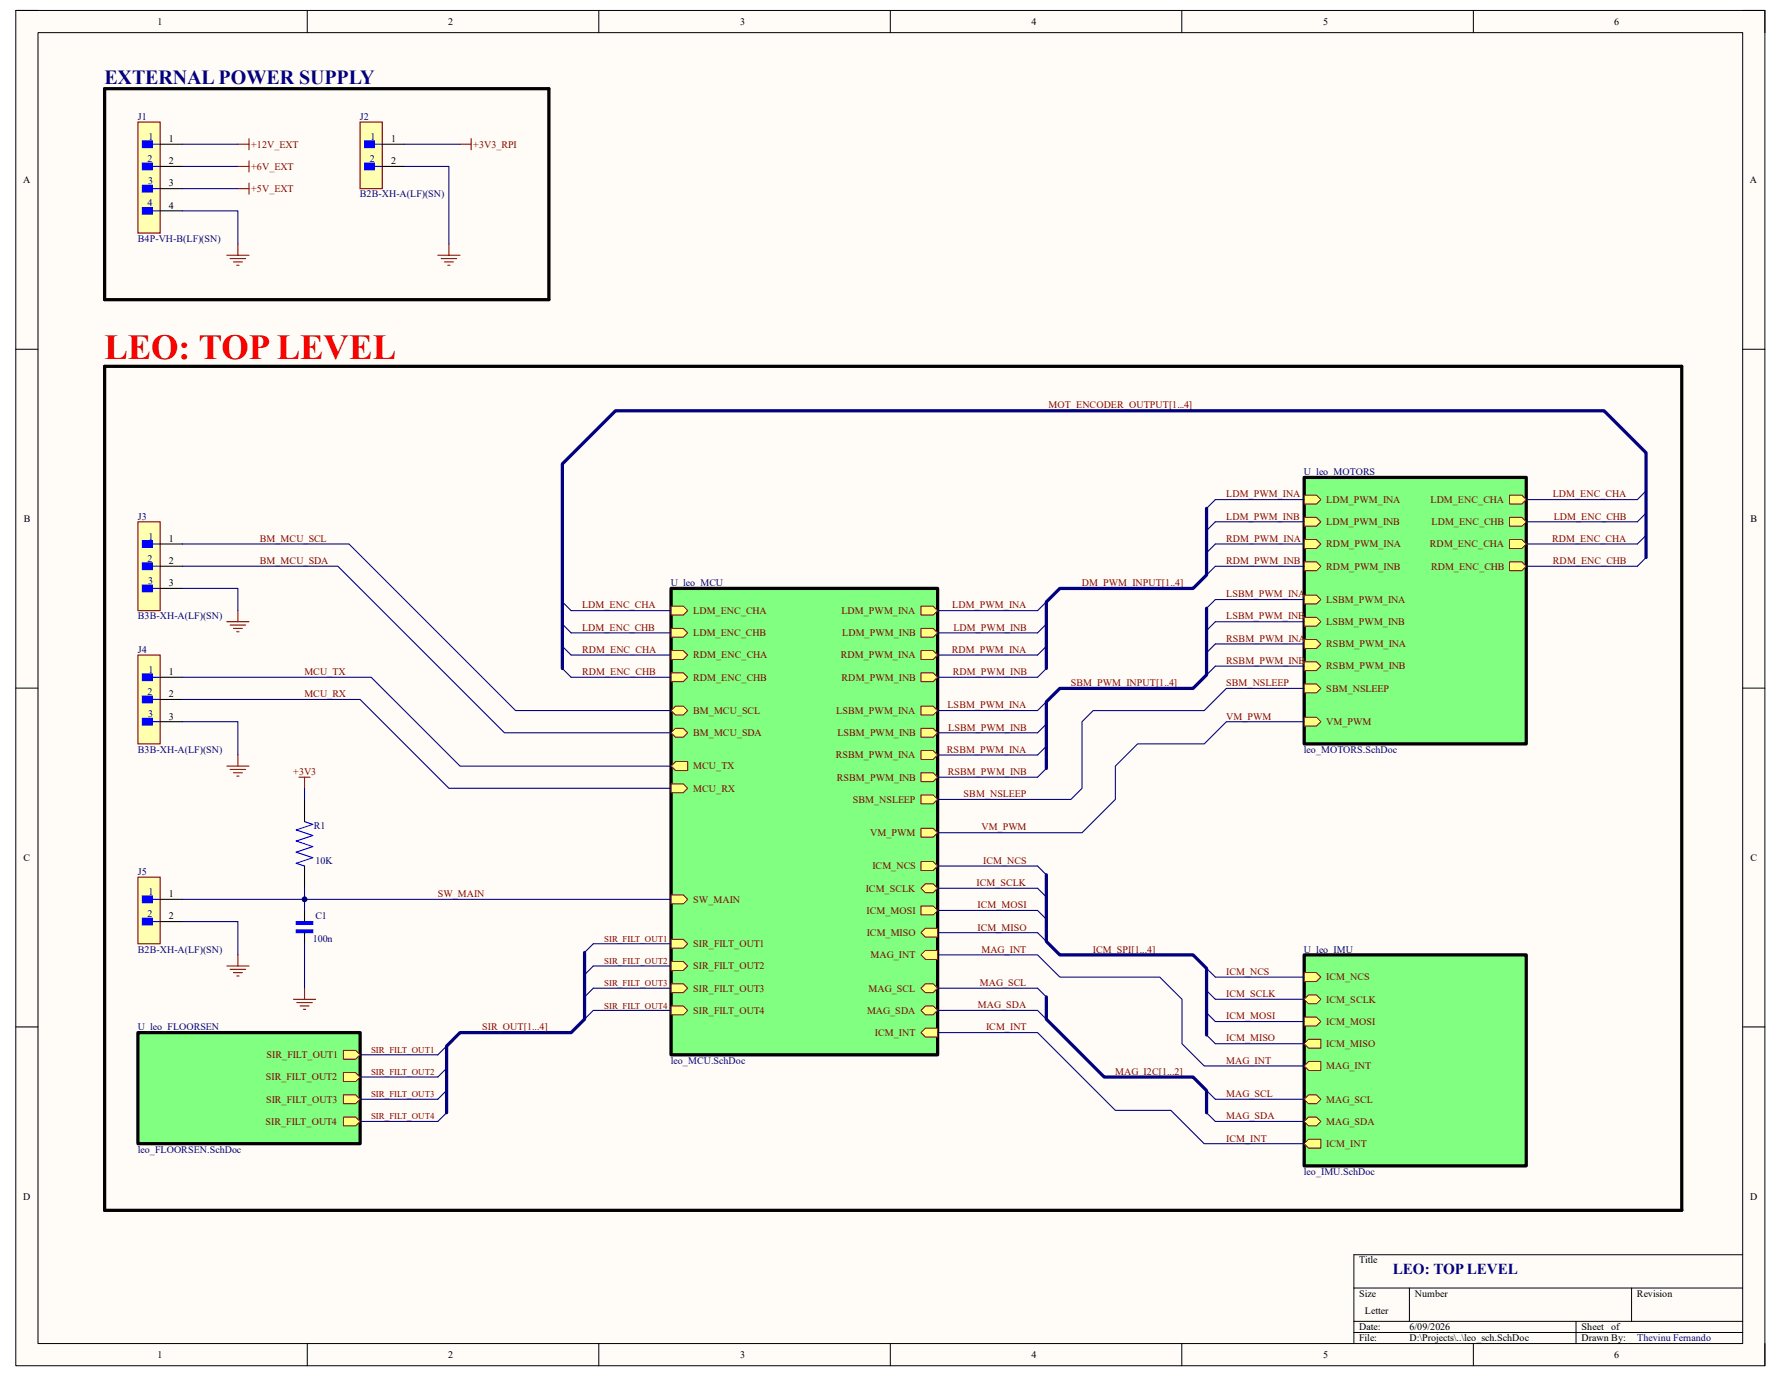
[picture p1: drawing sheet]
<svg xmlns="http://www.w3.org/2000/svg" width="279mm" height="216mm" viewBox="0 0 279 216" stroke-linecap="round" stroke-linejoin="round" font-family="sans-serif">
<path d="M2.5 1.6h274.4v212.7h-274.4z" fill-rule="evenodd" fill="#fffcf8"/>
<path d="M2.5 1.6h274.4v212.7h-274.4z" fill="none" stroke="#000" stroke-width=".16"/>
<path d="M6 5.1h267.4v205.7h-267.4z" fill-rule="evenodd" fill="#fffcf8"/>
<g fill="none" stroke="#000" stroke-width=".16">
<path d="M2.5 1.6h3.5M6 5.1h267.4v205.7h-267.4zM48.2 1.6v3.5M93.9 1.6v3.5M139.7 1.6v3.5M185.4 1.6v3.5M231.1 1.6v3.5M273.4 1.6h3.5v3.5M2.5 54.8h3.5M273.4 54.8h3.5M2.5 108h3.5M273.4 108h3.5"/>
<path d="M2.5 161.1h3.5M273.4 161.1h3.5M273.4 196.9h-61v13.9M48.2 210.8v3.5M93.9 210.8v3.5M139.7 210.8v3.5M185.4 210.8v3.5M212.4 202.1h61M212.4 207.3h61M212.4 209.1h61M221.1 202.1v5.2M231.1 210.8v3.5"/>
<path d="M247.2 207.3v3.5M256 202.1v5.2M276.9 210.8v3.5"/>
</g>
<path d="M105.3 92.3h41.8v73.2h-41.8z" fill-rule="evenodd" fill="#80ff80"/>
<path d="M105.3 92.3h41.8v73.2h-41.8z" fill="none" stroke="#000" stroke-width=".51"/>
<path d="M144.5 135.2h1.9l.7 .7-.7 .7h-1.9z" fill-rule="evenodd" fill="#ffff80"/>
<path d="M144.5 135.2h1.9l.7 .7-.7 .7h-1.9z" fill="none" stroke="#800000" stroke-width=".16"/>
<path d="M144.5 139.4l.7-.7h1.2l.7 .7-.7 .7h-1.2z" fill-rule="evenodd" fill="#ffff80"/>
<path d="M144.5 139.4l.7-.7h1.2l.7 .7-.7 .7h-1.2z" fill="none" stroke="#800000" stroke-width=".16"/>
<path d="M144.5 146.3l.7-.7h1.9v1.4h-1.9z" fill-rule="evenodd" fill="#ffff80"/>
<path d="M144.5 146.3l.7-.7h1.9v1.4h-1.9z" fill="none" stroke="#800000" stroke-width=".16"/>
<path d="M144.5 142.2h1.9l.7 .7-.7 .7h-1.9z" fill-rule="evenodd" fill="#ffff80"/>
<path d="M144.5 142.2h1.9l.7 .7-.7 .7h-1.9z" fill="none" stroke="#800000" stroke-width=".16"/>
<path d="M144.5 155.1l.7-.7h1.2l.7 .7-.7 .6h-1.2z" fill-rule="evenodd" fill="#ffff80"/>
<path d="M144.5 155.1l.7-.7h1.2l.7 .7-.7 .6h-1.2z" fill="none" stroke="#800000" stroke-width=".16"/>
<path d="M144.5 158.5l.7-.7h1.2l.7 .7-.7 .7h-1.2z" fill-rule="evenodd" fill="#ffff80"/>
<path d="M144.5 158.5l.7-.7h1.2l.7 .7-.7 .7h-1.2z" fill="none" stroke="#800000" stroke-width=".16"/>
<path d="M144.5 102.1h1.9l.7 .7-.7 .7h-1.9z" fill-rule="evenodd" fill="#ffff80"/>
<path d="M144.5 102.1h1.9l.7 .7-.7 .7h-1.9z" fill="none" stroke="#800000" stroke-width=".16"/>
<path d="M144.5 105.6h1.9l.7 .7-.7 .7h-1.9z" fill-rule="evenodd" fill="#ffff80"/>
<path d="M144.5 105.6h1.9l.7 .7-.7 .7h-1.9z" fill="none" stroke="#800000" stroke-width=".16"/>
<path d="M144.5 95.1h1.9l.7 .7-.7 .7h-1.9z" fill-rule="evenodd" fill="#ffff80"/>
<path d="M144.5 95.1h1.9l.7 .7-.7 .7h-1.9z" fill="none" stroke="#800000" stroke-width=".16"/>
<path d="M144.5 98.6h1.9l.7 .7-.7 .7h-1.9z" fill-rule="evenodd" fill="#ffff80"/>
<path d="M144.5 98.6h1.9l.7 .7-.7 .7h-1.9z" fill="none" stroke="#800000" stroke-width=".16"/>
<path d="M105.3 102.1h1.9l.7 .7-.7 .7h-1.9z" fill-rule="evenodd" fill="#ffff80"/>
<path d="M105.3 102.1h1.9l.7 .7-.7 .7h-1.9z" fill="none" stroke="#800000" stroke-width=".16"/>
<path d="M105.3 105.6h1.9l.7 .7-.7 .7h-1.9z" fill-rule="evenodd" fill="#ffff80"/>
<path d="M105.3 105.6h1.9l.7 .7-.7 .7h-1.9z" fill="none" stroke="#800000" stroke-width=".16"/>
<path d="M105.3 95.1h1.9l.7 .7-.7 .7h-1.9z" fill-rule="evenodd" fill="#ffff80"/>
<path d="M105.3 95.1h1.9l.7 .7-.7 .7h-1.9z" fill="none" stroke="#800000" stroke-width=".16"/>
<path d="M105.3 98.6h1.9l.7 .7-.7 .7h-1.9z" fill-rule="evenodd" fill="#ffff80"/>
<path d="M105.3 98.6h1.9l.7 .7-.7 .7h-1.9z" fill="none" stroke="#800000" stroke-width=".16"/>
<path d="M144.5 117.8h1.9l.7 .7-.7 .7h-1.9z" fill-rule="evenodd" fill="#ffff80"/>
<path d="M144.5 117.8h1.9l.7 .7-.7 .7h-1.9z" fill="none" stroke="#800000" stroke-width=".16"/>
<path d="M144.5 121.2h1.9l.7 .7-.7 .7h-1.9z" fill-rule="evenodd" fill="#ffff80"/>
<path d="M144.5 121.2h1.9l.7 .7-.7 .7h-1.9z" fill="none" stroke="#800000" stroke-width=".16"/>
<path d="M144.5 110.8h1.9l.7 .7-.7 .7h-1.9z" fill-rule="evenodd" fill="#ffff80"/>
<path d="M144.5 110.8h1.9l.7 .7-.7 .7h-1.9z" fill="none" stroke="#800000" stroke-width=".16"/>
<path d="M144.5 114.3h1.9l.7 .7-.7 .7h-1.9z" fill-rule="evenodd" fill="#ffff80"/>
<path d="M144.5 114.3h1.9l.7 .7-.7 .7h-1.9z" fill="none" stroke="#800000" stroke-width=".16"/>
<path d="M144.5 130h1.9l.7 .7-.7 .7h-1.9z" fill-rule="evenodd" fill="#ffff80"/>
<path d="M144.5 130h1.9l.7 .7-.7 .7h-1.9z" fill="none" stroke="#800000" stroke-width=".16"/>
<path d="M105.3 147.4h1.9l.7 .7-.7 .7h-1.9z" fill-rule="evenodd" fill="#ffff80"/>
<path d="M105.3 147.4h1.9l.7 .7-.7 .7h-1.9z" fill="none" stroke="#800000" stroke-width=".16"/>
<path d="M105.3 150.9h1.9l.7 .7-.7 .7h-1.9z" fill-rule="evenodd" fill="#ffff80"/>
<path d="M105.3 150.9h1.9l.7 .7-.7 .7h-1.9z" fill="none" stroke="#800000" stroke-width=".16"/>
<path d="M105.3 154.4h1.9l.7 .7-.7 .6h-1.9z" fill-rule="evenodd" fill="#ffff80"/>
<path d="M105.3 154.4h1.9l.7 .7-.7 .6h-1.9z" fill="none" stroke="#800000" stroke-width=".16"/>
<path d="M105.3 157.8h1.9l.7 .7-.7 .7h-1.9z" fill-rule="evenodd" fill="#ffff80"/>
<path d="M105.3 157.8h1.9l.7 .7-.7 .7h-1.9z" fill="none" stroke="#800000" stroke-width=".16"/>
<path d="M105.3 111.5l.7-.7h1.2l.7 .7-.7 .7h-1.2z" fill-rule="evenodd" fill="#ffff80"/>
<path d="M105.3 111.5l.7-.7h1.2l.7 .7-.7 .7h-1.2z" fill="none" stroke="#800000" stroke-width=".16"/>
<path d="M105.3 115l.7-.7h1.2l.7 .7-.7 .7h-1.2z" fill-rule="evenodd" fill="#ffff80"/>
<path d="M105.3 115l.7-.7h1.2l.7 .7-.7 .7h-1.2z" fill="none" stroke="#800000" stroke-width=".16"/>
<path d="M106 119.5h1.9v1.4h-1.9l-.7-.7z" fill-rule="evenodd" fill="#ffff80"/>
<path d="M106 119.5h1.9v1.4h-1.9l-.7-.7z" fill="none" stroke="#800000" stroke-width=".16"/>
<path d="M105.3 123h1.9l.7 .7-.7 .7h-1.9z" fill-rule="evenodd" fill="#ffff80"/>
<path d="M105.3 123h1.9l.7 .7-.7 .7h-1.9z" fill="none" stroke="#800000" stroke-width=".16"/>
<path d="M105.3 140.4h1.9l.7 .7-.7 .7h-1.9z" fill-rule="evenodd" fill="#ffff80"/>
<path d="M105.3 140.4h1.9l.7 .7-.7 .7h-1.9z" fill="none" stroke="#800000" stroke-width=".16"/>
<path d="M144.5 124.7h1.9l.7 .7-.7 .7h-1.9z" fill-rule="evenodd" fill="#ffff80"/>
<path d="M144.5 124.7h1.9l.7 .7-.7 .7h-1.9z" fill="none" stroke="#800000" stroke-width=".16"/>
<path d="M144.5 162l.7-.7h1.9v1.4h-1.9z" fill-rule="evenodd" fill="#ffff80"/>
<path d="M144.5 162l.7-.7h1.9v1.4h-1.9z" fill="none" stroke="#800000" stroke-width=".16"/>
<path d="M144.5 149.8l.7-.7h1.9v1.4h-1.9z" fill-rule="evenodd" fill="#ffff80"/>
<path d="M144.5 149.8l.7-.7h1.9v1.4h-1.9z" fill="none" stroke="#800000" stroke-width=".16"/>
<path d="M21.6 19.1h3.5v17.5h-3.5z" fill-rule="evenodd" fill="#ffffb0"/>
<path d="M21.6 19.1h3.5v17.5h-3.5z" fill="none" stroke="#800000" stroke-width=".17"/>
<path d="M22.3 22.1h1.6v1.1h-1.6z" fill-rule="evenodd" fill="#00f"/>
<path d="M22.3 22.1h1.6v1.1h-1.6zM23.9 22.6h1.2" fill="none" stroke="#00f" stroke-width=".17"/>
<path d="M22.3 25.6h1.6v1h-1.6z" fill-rule="evenodd" fill="#00f"/>
<path d="M22.3 25.6h1.6v1h-1.6zM23.9 26.1h1.2" fill="none" stroke="#00f" stroke-width=".17"/>
<path d="M22.3 29.1h1.6v1h-1.6z" fill-rule="evenodd" fill="#00f"/>
<path d="M22.3 29.1h1.6v1h-1.6zM23.9 29.6h1.2" fill="none" stroke="#00f" stroke-width=".17"/>
<path d="M22.3 32.6h1.6v1h-1.6z" fill-rule="evenodd" fill="#00f"/>
<path d="M22.3 32.6h1.6v1h-1.6zM23.9 33.1h1.2" fill="none" stroke="#00f" stroke-width=".17"/>
<path d="M25.1 22.6h3.5M25.1 26.1h3.5M25.1 29.6h3.5M25.1 33.1h3.5" fill="none" stroke="#000" stroke-width=".17"/>
<path d="M37.3 38.3v1.8M37.3 22.6h1.8M37.3 26.1h1.8M37.3 29.6h1.8M39.1 21.8v1.7M39.1 25.2v1.8M39.1 28.7v1.8M35.6 40.1h3.5M36.1 40.6h2.4M36.6 41.1h1.4M37.1 41.6h.4" fill="none" stroke="#800000" stroke-width=".17"/>
<path d="M21.6 81.9h3.5v13.9h-3.5z" fill-rule="evenodd" fill="#ffffb0"/>
<path d="M21.6 81.9h3.5v13.9h-3.5z" fill="none" stroke="#800000" stroke-width=".17"/>
<path d="M22.3 84.8h1.6v1.1h-1.6z" fill-rule="evenodd" fill="#00f"/>
<path d="M22.3 84.8h1.6v1.1h-1.6zM23.9 85.4h1.2" fill="none" stroke="#00f" stroke-width=".17"/>
<path d="M22.3 88.3h1.6v1.1h-1.6z" fill-rule="evenodd" fill="#00f"/>
<path d="M22.3 88.3h1.6v1.1h-1.6zM23.9 88.8h1.2" fill="none" stroke="#00f" stroke-width=".17"/>
<path d="M22.3 91.8h1.6v1h-1.6z" fill-rule="evenodd" fill="#00f"/>
<path d="M22.3 91.8h1.6v1h-1.6zM23.9 92.3h1.2" fill="none" stroke="#00f" stroke-width=".17"/>
<path d="M25.1 85.4h3.5M25.1 88.8h3.5M25.1 92.3h3.5" fill="none" stroke="#000" stroke-width=".17"/>
<path d="M21.6 102.8h3.5v13.9h-3.5z" fill-rule="evenodd" fill="#ffffb0"/>
<path d="M21.6 102.8h3.5v13.9h-3.5z" fill="none" stroke="#800000" stroke-width=".17"/>
<path d="M22.3 105.7h1.6v1.1h-1.6z" fill-rule="evenodd" fill="#00f"/>
<path d="M22.3 105.7h1.6v1.1h-1.6zM23.9 106.3h1.2" fill="none" stroke="#00f" stroke-width=".17"/>
<path d="M22.3 109.2h1.6v1.1h-1.6z" fill-rule="evenodd" fill="#00f"/>
<path d="M22.3 109.2h1.6v1.1h-1.6zM23.9 109.7h1.2" fill="none" stroke="#00f" stroke-width=".17"/>
<path d="M22.3 112.7h1.6v1.1h-1.6z" fill-rule="evenodd" fill="#00f"/>
<path d="M22.3 112.7h1.6v1.1h-1.6zM23.9 113.2h1.2" fill="none" stroke="#00f" stroke-width=".17"/>
<path d="M25.1 106.3h3.5M25.1 109.7h3.5M25.1 113.2h3.5" fill="none" stroke="#000" stroke-width=".17"/>
<path d="M35.6 97.6h3.5M36.1 98.1h2.4M36.6 98.6h1.4M37.1 99.1h.4M37.3 95.8v1.8M37.3 118.5v1.7M35.6 120.2h3.5M36.1 120.7h2.4M36.6 121.2h1.4M37.1 121.8h.4" fill="none" stroke="#800000" stroke-width=".17"/>
<path d="M56.5 19.1h3.5v10.5h-3.5z" fill-rule="evenodd" fill="#ffffb0"/>
<path d="M56.5 19.1h3.5v10.5h-3.5z" fill="none" stroke="#800000" stroke-width=".17"/>
<path d="M57.2 22.1h1.6v1.1h-1.6z" fill-rule="evenodd" fill="#00f"/>
<path d="M57.2 22.1h1.6v1.1h-1.6zM58.8 22.6h1.2" fill="none" stroke="#00f" stroke-width=".17"/>
<path d="M57.2 25.6h1.6v1h-1.6z" fill-rule="evenodd" fill="#00f"/>
<path d="M57.2 25.6h1.6v1h-1.6zM58.8 26.1h1.2" fill="none" stroke="#00f" stroke-width=".17"/>
<path d="M60 22.6h3.5M60 26.1h3.5" fill="none" stroke="#000" stroke-width=".17"/>
<path d="M70.4 38.3v1.8M72.2 22.6h1.7M73.9 21.8v1.7M68.7 40.1h3.5M69.2 40.6h2.4M69.7 41.1h1.4M70.3 41.6h.3" fill="none" stroke="#800000" stroke-width=".17"/>
<path d="M204.6 74.9h34.8v41.8h-34.8z" fill-rule="evenodd" fill="#80ff80"/>
<path d="M204.6 74.9h34.8v41.8h-34.8z" fill="none" stroke="#000" stroke-width=".51"/>
<path d="M236.8 81.2h1.9l.7 .7-.7 .7h-1.9z" fill-rule="evenodd" fill="#ffff80"/>
<path d="M236.8 81.2h1.9l.7 .7-.7 .7h-1.9z" fill="none" stroke="#800000" stroke-width=".16"/>
<path d="M236.8 77.7h1.9l.7 .7-.7 .7h-1.9z" fill-rule="evenodd" fill="#ffff80"/>
<path d="M236.8 77.7h1.9l.7 .7-.7 .7h-1.9z" fill="none" stroke="#800000" stroke-width=".16"/>
<path d="M236.8 88.1h1.9l.7 .7-.7 .7h-1.9z" fill-rule="evenodd" fill="#ffff80"/>
<path d="M236.8 88.1h1.9l.7 .7-.7 .7h-1.9z" fill="none" stroke="#800000" stroke-width=".16"/>
<path d="M236.8 84.7h1.9l.7 .7-.7 .7h-1.9z" fill-rule="evenodd" fill="#ffff80"/>
<path d="M236.8 84.7h1.9l.7 .7-.7 .7h-1.9z" fill="none" stroke="#800000" stroke-width=".16"/>
<path d="M204.6 93.4h1.9l.7 .7-.7 .7h-1.9z" fill-rule="evenodd" fill="#ffff80"/>
<path d="M204.6 93.4h1.9l.7 .7-.7 .7h-1.9z" fill="none" stroke="#800000" stroke-width=".16"/>
<path d="M204.6 96.9h1.9l.7 .7-.7 .7h-1.9z" fill-rule="evenodd" fill="#ffff80"/>
<path d="M204.6 96.9h1.9l.7 .7-.7 .7h-1.9z" fill="none" stroke="#800000" stroke-width=".16"/>
<path d="M204.6 100.3h1.9l.7 .7-.7 .7h-1.9z" fill-rule="evenodd" fill="#ffff80"/>
<path d="M204.6 100.3h1.9l.7 .7-.7 .7h-1.9z" fill="none" stroke="#800000" stroke-width=".16"/>
<path d="M204.6 103.8h1.9l.7 .7-.7 .7h-1.9z" fill-rule="evenodd" fill="#ffff80"/>
<path d="M204.6 103.8h1.9l.7 .7-.7 .7h-1.9z" fill="none" stroke="#800000" stroke-width=".16"/>
<path d="M204.6 107.3h1.9l.7 .7-.7 .7h-1.9z" fill-rule="evenodd" fill="#ffff80"/>
<path d="M204.6 107.3h1.9l.7 .7-.7 .7h-1.9z" fill="none" stroke="#800000" stroke-width=".16"/>
<path d="M204.6 112.5h1.9l.7 .7-.7 .7h-1.9z" fill-rule="evenodd" fill="#ffff80"/>
<path d="M204.6 112.5h1.9l.7 .7-.7 .7h-1.9z" fill="none" stroke="#800000" stroke-width=".16"/>
<path d="M204.6 77.7h1.9l.7 .7-.7 .7h-1.9z" fill-rule="evenodd" fill="#ffff80"/>
<path d="M204.6 77.7h1.9l.7 .7-.7 .7h-1.9z" fill="none" stroke="#800000" stroke-width=".16"/>
<path d="M204.6 81.2h1.9l.7 .7-.7 .7h-1.9z" fill-rule="evenodd" fill="#ffff80"/>
<path d="M204.6 81.2h1.9l.7 .7-.7 .7h-1.9z" fill="none" stroke="#800000" stroke-width=".16"/>
<path d="M204.6 84.7h1.9l.7 .7-.7 .7h-1.9z" fill-rule="evenodd" fill="#ffff80"/>
<path d="M204.6 84.7h1.9l.7 .7-.7 .7h-1.9z" fill="none" stroke="#800000" stroke-width=".16"/>
<path d="M204.6 88.1h1.9l.7 .7-.7 .7h-1.9z" fill-rule="evenodd" fill="#ffff80"/>
<path d="M204.6 88.1h1.9l.7 .7-.7 .7h-1.9z" fill="none" stroke="#800000" stroke-width=".16"/>
<path d="M204.6 149.8h34.8v33.1h-34.8z" fill-rule="evenodd" fill="#80ff80"/>
<path d="M204.6 149.8h34.8v33.1h-34.8z" fill="none" stroke="#000" stroke-width=".51"/>
<path d="M205.3 178.8h1.9v1.3h-1.9l-.7-.6z" fill-rule="evenodd" fill="#ffff80"/>
<path d="M205.3 178.8h1.9v1.3h-1.9l-.7-.6z" fill="none" stroke="#800000" stroke-width=".16"/>
<path d="M204.6 156.8l.7-.7h1.2l.7 .7-.7 .7h-1.2z" fill-rule="evenodd" fill="#ffff80"/>
<path d="M204.6 156.8l.7-.7h1.2l.7 .7-.7 .7h-1.2z" fill="none" stroke="#800000" stroke-width=".16"/>
<path d="M204.6 159.6h1.9l.7 .7-.7 .7h-1.9z" fill-rule="evenodd" fill="#ffff80"/>
<path d="M204.6 159.6h1.9l.7 .7-.7 .7h-1.9z" fill="none" stroke="#800000" stroke-width=".16"/>
<path d="M205.3 163.1h1.9v1.4h-1.9l-.7-.7z" fill-rule="evenodd" fill="#ffff80"/>
<path d="M205.3 163.1h1.9v1.4h-1.9l-.7-.7z" fill="none" stroke="#800000" stroke-width=".16"/>
<path d="M204.6 152.6h1.9l.7 .7-.7 .7h-1.9z" fill-rule="evenodd" fill="#ffff80"/>
<path d="M204.6 152.6h1.9l.7 .7-.7 .7h-1.9z" fill="none" stroke="#800000" stroke-width=".16"/>
<path d="M205.3 171.8h1.2l.7 .7-.7 .7h-1.2l-.7-.7z" fill-rule="evenodd" fill="#ffff80"/>
<path d="M205.3 171.8h1.2l.7 .7-.7 .7h-1.2l-.7-.7z" fill="none" stroke="#800000" stroke-width=".16"/>
<path d="M204.6 176l.7-.7h1.2l.7 .7-.7 .7h-1.2z" fill-rule="evenodd" fill="#ffff80"/>
<path d="M204.6 176l.7-.7h1.2l.7 .7-.7 .7h-1.2z" fill="none" stroke="#800000" stroke-width=".16"/>
<path d="M205.3 166.5h1.9v1.4h-1.9l-.7-.7z" fill-rule="evenodd" fill="#ffff80"/>
<path d="M205.3 166.5h1.9v1.4h-1.9l-.7-.7z" fill="none" stroke="#800000" stroke-width=".16"/>
<path d="M21.6 162h34.9v17.5h-34.9z" fill-rule="evenodd" fill="#80ff80"/>
<path d="M21.6 162h34.9v17.5h-34.9z" fill="none" stroke="#000" stroke-width=".51"/>
<path d="M53.9 164.8h1.9l.7 .7-.7 .7h-1.9z" fill-rule="evenodd" fill="#ffff80"/>
<path d="M53.9 164.8h1.9l.7 .7-.7 .7h-1.9z" fill="none" stroke="#800000" stroke-width=".16"/>
<path d="M53.9 168.3h1.9l.7 .7-.7 .7h-1.9z" fill-rule="evenodd" fill="#ffff80"/>
<path d="M53.9 168.3h1.9l.7 .7-.7 .7h-1.9z" fill="none" stroke="#800000" stroke-width=".16"/>
<path d="M53.9 171.8h1.9l.7 .7-.7 .7h-1.9z" fill-rule="evenodd" fill="#ffff80"/>
<path d="M53.9 171.8h1.9l.7 .7-.7 .7h-1.9z" fill="none" stroke="#800000" stroke-width=".16"/>
<path d="M53.9 175.3h1.9l.7 .7-.7 .7h-1.9z" fill-rule="evenodd" fill="#ffff80"/>
<path d="M53.9 175.3h1.9l.7 .7-.7 .7h-1.9z" fill="none" stroke="#800000" stroke-width=".16"/>
<g fill="none" stroke="#000080" stroke-width=".17">
<path d="M190.7 78.4l-1.4 1.4M258.2 77l-1.3 1.4M88.2 94.4l1.4 1.4M88.2 97.9l1.4 1.4M164.1 94.4l-1.3 1.4M164.1 97.9l-1.3 1.4M190.7 81.9l-1.4 1.3M190.7 85.4l-1.4 1.3M190.7 88.8l-1.4 1.4M190.7 94.1l-1.4 1.3M190.7 97.6l-1.4 1.3M258.2 80.5l-1.3 1.4"/>
<path d="M258.2 84l-1.3 1.4M258.2 87.5l-1.3 1.3M88.2 101.4l1.4 1.4M88.2 104.9l1.4 1.4M164.1 101.4l-1.3 1.4M164.1 104.9l-1.3 1.4M164.1 110.1l-1.3 1.4M164.1 113.6l-1.3 1.4M164.1 117.1l-1.3 1.4M190.7 101l-1.4 1.4M190.7 104.5l-1.4 1.4M162.8 135.9l1.3 1.4"/>
<path d="M162.8 139.4l1.3 1.3M164.1 120.6l-1.3 1.3M93.1 148.1l-1.4 1.4M93.1 151.6l-1.4 1.3M93.1 155.1l-1.4 1.3M93.1 158.5l-1.4 1.4M162.8 142.9l1.3 1.3M162.8 146.3l1.3 1.4M162.8 155.1l1.3 1.3M162.8 158.5l1.3 1.4M189.3 151.9l1.4 1.4M189.3 155.4l1.4 1.4"/>
<path d="M189.3 158.9l1.4 1.4M70.1 164.1l-1.4 1.4M70.1 167.6l-1.4 1.4M70.1 171.1l-1.4 1.4M70.1 174.6l-1.4 1.4M189.3 162.4l1.4 1.4M189.3 171.1l1.4 1.4M189.3 174.6l1.4 1.4"/>
</g>
<path d="M47.8 128.9l1.3 .4-2.6 .9 2.6 .9-2.6 .9 2.6 .8-2.6 .9 2.6 .9-2.6 .9 1.3 .4M46.5 145.9h2.6v.4h-2.6zM46.5 144.6h2.6v.4h-2.6z" fill="none" stroke="#00f" stroke-width=".17"/>
<path d="M47.8 125.4v3.5M47.8 135.9v3.5M47.8 142.9v1.7M47.8 146.3v1.8" fill="none" stroke="#000" stroke-width=".17"/>
<path d="M46.5 146.1h2.6M46.5 144.8h2.6" fill="none" stroke="#00f" stroke-width=".43"/>
<path d="M46.9 121.9h1.7M47.8 121.9v1.8M46 156.8h3.5M46.6 157.3h2.4M47.1 157.8h1.4M47.6 158.4h.3M47.8 155.1v1.7" fill="none" stroke="#800000" stroke-width=".17"/>
<path d="M21.6 137.6h3.5v10.5h-3.5z" fill-rule="evenodd" fill="#ffffb0"/>
<path d="M21.6 137.6h3.5v10.5h-3.5z" fill="none" stroke="#800000" stroke-width=".17"/>
<path d="M22.3 140.6h1.6v1h-1.6z" fill-rule="evenodd" fill="#00f"/>
<path d="M22.3 140.6h1.6v1h-1.6zM23.9 141.1h1.2" fill="none" stroke="#00f" stroke-width=".17"/>
<path d="M22.3 144.1h1.6v1h-1.6z" fill-rule="evenodd" fill="#00f"/>
<path d="M22.3 144.1h1.6v1h-1.6zM23.9 144.6h1.2" fill="none" stroke="#00f" stroke-width=".17"/>
<path d="M25.1 141.1h3.5M25.1 144.6h3.5" fill="none" stroke="#000" stroke-width=".17"/>
<path d="M35.6 151.6h3.5M36.1 152.1h2.4M36.6 152.6h1.4M37.1 153.1h.4M37.3 149.8v1.8" fill="none" stroke="#800000" stroke-width=".17"/>
<path d="M16.4 13.9h69.7v33.1h-69.7zM16.4 57.5h247.4v132.4h-247.4z" fill="none" stroke="#000" stroke-width=".51"/>
<g fill="none" stroke="#000080" stroke-width=".17">
<path d="M28.6 33.1h8.7v5.2M28.6 22.6h8.7M28.6 26.1h8.7M28.6 29.6h8.7M63.5 26.1h6.9v12.2M63.5 22.6h8.7M190.7 78.4h13.9M239.4 78.4h17.5M28.6 92.3h8.7v3.5M89.6 95.8h15.7M89.6 99.3h15.7M147.1 95.8h15.7"/>
<path d="M147.1 99.3h15.7M190.7 81.9h13.9M190.7 85.4h13.9M190.7 88.8h13.9M190.7 94.1h13.9M190.7 97.6h13.9M239.4 81.9h17.5M239.4 85.4h17.5M239.4 88.8h17.5M28.6 113.2h8.7v5.3M89.6 102.8h15.7M89.6 106.3h15.7"/>
<path d="M147.1 102.8h15.7M147.1 106.3h15.7M147.1 111.5h15.7M147.1 115h15.7M147.1 118.5h15.7M190.7 101h13.9M190.7 104.5h13.9M204.6 113.2h-12.2l-3.5 3.5h-10.4l-3.5 3.5v5.2l-5.3 5.3h-22.6M204.6 108h-12.2l-3.5 3.5h-17.4l-1.8 1.7v10.5l-1.7 1.7h-20.9M47.8 139.4v3.5M47.8 123.7v1.7M147.1 121.9h15.7"/>
<path d="M147.1 135.9h15.7M147.1 139.4h15.7M47.8 148.1v7M93.1 148.1h12.2M93.1 151.6h12.2M93.1 155.1h12.2M93.1 158.5h12.2M147.1 155.1h15.7M147.1 158.5h15.7M147.1 142.9h15.7M147.1 146.3h15.7M147.1 149.8h15.7l3.5 3.5h15.6l3.5 3.5v7l3.5 3.4h15.7"/>
<path d="M190.7 153.3h13.9M190.7 156.8h13.9M56.5 165.5h12.2M56.5 169h12.2M56.5 172.5h12.2M56.5 176h12.2M147.1 162h15.7l12.2 12.2h8.7l5.2 5.3h15.7M190.7 172.5h13.9M190.7 176h13.9M190.7 160.3h13.9M190.7 163.8h13.9"/>
</g>
<circle cx="47.8" cy="141.1" r=".35" fill="#000080"/>
<circle cx="47.8" cy="141.1" r=".35" fill="none" stroke="#000080" stroke-width=".16"/>
<path d="M47.8 141.1h57.5" fill="none" stroke="#000080" stroke-width=".17"/>
<circle cx="47.8" cy="141.1" r=".35" fill="#000080"/>
<circle cx="47.8" cy="141.1" r=".35" fill="none" stroke="#000080" stroke-width=".16"/>
<path d="M28.6 141.1h19.2" fill="none" stroke="#000080" stroke-width=".17"/>
<circle cx="47.8" cy="141.1" r=".35" fill="#000080"/>
<circle cx="47.8" cy="141.1" r=".35" fill="none" stroke="#000080" stroke-width=".16"/>
<path d="M28.6 88.8h24.4l26.1 26.2h26.2M28.6 85.4h26.1l26.2 26.1h24.4M28.6 109.7h27.9l13.9 14h34.9M28.6 106.3h29.6l14 13.9h33.1M28.6 144.6h8.7v5.2" fill="none" stroke="#000080" stroke-width=".17"/>
<path d="M189.3 79.8v10.4l-2.1 2.1h-20.9l-2.2 2.1v10.5M189.3 95.4v10.5l-2.1 2.1h-20.9l-2.2 2.1v10.5M258.2 87.5v-16.5l-6.6-6.5h-155l-8.4 8.3v32.1M164.1 137.3v10.4l2.2 2.1h20.9l2.1 2.1v10.5M91.7 149.5v10.4l-2.1 2.1h-17.4l-2.1 2.1v10.5M164.1 156.4v3.5l9.1 9.1h14l2.1 2.1v3.5" fill="none" stroke="#000080" stroke-width=".51"/>
<text font-size="5.5" fill="#f00" x="16.4" y="56.3">LEO: TOP LEVEL</text>
<text font-size="3.1" fill="#000080" x="16.4" y="13.3">EXTERNAL POWER SUPPLY</text>
<text font-size="2.4" fill="#000080" x="218.5" y="199.9">LEO: TOP LEVEL</text>
<g font-size="1.6">
<text x="24.7" y="3.9">1</text>
<text x="70.3" y="3.9">2</text>
<text x="116.1" y="3.9">3</text>
<text x="161.8" y="3.9">4</text>
<text x="207.6" y="3.9">5</text>
<text x="253.2" y="3.9">6</text>
<text x="26.5" y="22.3">1</text>
<text x="61.3" y="22.3">1</text>
<text x="3.6" y="28.7">A</text>
<text x="26.5" y="25.8">2</text>
<text x="26.5" y="29.3">3</text>
<text x="61.3" y="25.8">2</text>
<text x="274.5" y="28.7">A</text>
<text x="26.5" y="32.7">4</text>
<text x="3.7" y="81.9">B</text>
<text x="274.6" y="81.9">B</text>
<text x="26.5" y="85">1</text>
<text x="26.5" y="88.5">2</text>
<text x="26.5" y="92">3</text>
<text x="26.5" y="105.9">1</text>
<text x="26.5" y="109.4">2</text>
<text x="26.5" y="112.9">3</text>
<text x="3.7" y="135.1">C</text>
<text x="274.6" y="135.1">C</text>
<text x="26.5" y="140.8">1</text>
<text x="26.5" y="144.2">2</text>
<text x="3.6" y="188.3">D</text>
<text x="274.6" y="188.3">D</text>
<text x="213.2" y="198.2">Title</text>
<text x="213.2" y="203.5">Size</text>
<text x="222" y="203.5">Number</text>
<text x="256.8" y="203.5">Revision</text>
<text x="213.2" y="208.7">Date:</text>
<text x="214.1" y="206.1">Letter</text>
<text x="221.1" y="208.7">6/09/2026</text>
<text x="248.1" y="208.7">Sheet</text>
<text x="252.7" y="208.7">of</text>
<text x="24.7" y="213.1">1</text>
<text x="70.3" y="213.1">2</text>
<text x="116.1" y="213.1">3</text>
<text x="161.8" y="213.1">4</text>
<text x="207.6" y="213.1">5</text>
<text x="213.2" y="210.5">File:</text>
<text x="221.1" y="210.5">D:\Projects\..\leo_sch.SchDoc</text>
<text x="248.1" y="210.5">Drawn By:</text>
<text x="253.2" y="213.1">6</text>
</g>
<g font-size="1.6" fill="#000080">
<text x="21.6" y="18.8">J1</text>
<text x="23.3" y="21.9">1</text>
<text x="56.5" y="18.8">J2</text>
<text x="58.1" y="21.9">1</text>
<text x="23.2" y="25.4">2</text>
<text x="23.2" y="28.9">3</text>
<text x="58" y="25.4">2</text>
<text x="23.2" y="32.4">4</text>
<text x="56.5" y="31">B2B-XH-A(LF)(SN)</text>
<text x="21.6" y="38">B4P-VH-B(LF)(SN)</text>
<text x="204.6" y="74.5">U_leo_MOTORS</text>
<text x="21.6" y="81.5">J3</text>
<text x="23.2" y="88.1">2</text>
<text x="23.3" y="84.7">1</text>
<text x="23.2" y="91.6">3</text>
<text x="105.2" y="92">U_leo_MCU</text>
<text x="21.6" y="97.2">B3B-XH-A(LF)(SN)</text>
<text x="21.6" y="102.4">J4</text>
<text x="23.3" y="105.6">1</text>
<text x="23.2" y="109.1">2</text>
<text x="23.2" y="112.5">3</text>
<text x="21.6" y="118.1">B3B-XH-A(LF)(SN)</text>
<text x="204.6" y="118.1">leo_MOTORS.SchDoc</text>
<text x="49.2" y="130.1">R1</text>
<text x="21.6" y="137.3">J5</text>
<text x="49.5" y="135.6">10K</text>
<text x="23.2" y="143.9">2</text>
<text x="23.3" y="140.4">1</text>
<text x="21.6" y="149.5">B2B-XH-A(LF)(SN)</text>
<text x="49.1" y="147.7">100n</text>
<text x="49.5" y="144.2">C1</text>
<text x="204.6" y="149.5">U_leo_IMU</text>
<text x="21.6" y="161.7">U_leo_FLOORSEN</text>
<text x="105.2" y="166.9">leo_MCU.SchDoc</text>
<text x="21.6" y="180.8">leo_FLOORSEN.SchDoc</text>
<text x="204.6" y="184.3">leo_IMU.SchDoc</text>
<text x="256.8" y="210.5">Thevinu Fernando</text>
</g>
<g font-size="1.6" fill="#800000">
<text x="39.4" y="23.2">+12V_EXT</text>
<text x="74.3" y="23.2">+3V3_RPI</text>
<text x="39.4" y="26.6">+6V_EXT</text>
<text x="39.4" y="30.1">+5V_EXT</text>
<text x="164.5" y="64.1">MOT_ENCODER_OUTPUT[1...4]</text>
<text x="192.4" y="78">LDM_PWM_INA</text>
<text x="192.4" y="81.5">LDM_PWM_INB</text>
<text x="208.1" y="78.9">LDM_PWM_INA</text>
<text x="208.1" y="82.4">LDM_PWM_INB</text>
<text x="224.4" y="78.9">LDM_ENC_CHA</text>
<text x="224.6" y="82.4">LDM_ENC_CHB</text>
<text x="243.6" y="78">LDM_ENC_CHA</text>
<text x="243.8" y="81.5">LDM_ENC_CHB</text>
<text x="40.8" y="85">BM_MCU_SCL</text>
<text x="40.8" y="88.5">BM_MCU_SDA</text>
<text x="192.4" y="85">RDM_PWM_INA</text>
<text x="192.4" y="88.5">RDM_PWM_INB</text>
<text x="208.1" y="85.9">RDM_PWM_INA</text>
<text x="208.1" y="89.4">RDM_PWM_INB</text>
<text x="224.3" y="85.9">RDM_ENC_CHA</text>
<text x="224.5" y="89.4">RDM_ENC_CHB</text>
<text x="243.5" y="85">RDM_ENC_CHA</text>
<text x="243.6" y="88.5">RDM_ENC_CHB</text>
<text x="91.3" y="95.5">LDM_ENC_CHA</text>
<text x="149.4" y="95.5">LDM_PWM_INA</text>
<text x="169.7" y="92">DM_PWM_INPUT[1..4]</text>
<text x="192.4" y="93.7">LSBM_PWM_INA</text>
<text x="208.1" y="94.6">LSBM_PWM_INA</text>
<text x="91.3" y="98.9">LDM_ENC_CHB</text>
<text x="108.8" y="96.4">LDM_ENC_CHA</text>
<text x="108.8" y="99.8">LDM_ENC_CHB</text>
<text x="132" y="96.4">LDM_PWM_INA</text>
<text x="132.1" y="99.8">LDM_PWM_INB</text>
<text x="149.6" y="98.9">LDM_PWM_INB</text>
<text x="192.4" y="97.2">LSBM_PWM_INB</text>
<text x="192.4" y="100.7">RSBM_PWM_INA</text>
<text x="208.1" y="98.1">LSBM_PWM_INB</text>
<text x="208.1" y="101.6">RSBM_PWM_INA</text>
<text x="47.8" y="105.9">MCU_TX</text>
<text x="91.3" y="102.4">RDM_ENC_CHA</text>
<text x="91.3" y="105.9">RDM_ENC_CHB</text>
<text x="108.8" y="103.3">RDM_ENC_CHA</text>
<text x="108.8" y="106.8">RDM_ENC_CHB</text>
<text x="131.9" y="103.3">RDM_PWM_INA</text>
<text x="132" y="106.8">RDM_PWM_INB</text>
<text x="149.3" y="102.4">RDM_PWM_INA</text>
<text x="149.5" y="105.9">RDM_PWM_INB</text>
<text x="168" y="107.7">SBM_PWM_INPUT[1..4]</text>
<text x="192.4" y="104.2">RSBM_PWM_INB</text>
<text x="192.4" y="107.7">SBM_NSLEEP</text>
<text x="208.1" y="105">RSBM_PWM_INB</text>
<text x="47.8" y="109.4">MCU_RX</text>
<text x="108.8" y="112">BM_MCU_SCL</text>
<text x="131.2" y="112">LSBM_PWM_INA</text>
<text x="148.6" y="111.1">LSBM_PWM_INA</text>
<text x="192.4" y="112.9">VM_PWM</text>
<text x="208.1" y="108.5">SBM_NSLEEP</text>
<text x="208.1" y="113.7">VM_PWM</text>
<text x="108.8" y="115.5">BM_MCU_SDA</text>
<text x="131.1" y="119">RSBM_PWM_INA</text>
<text x="131.4" y="115.5">LSBM_PWM_INB</text>
<text x="148.5" y="118.1">RSBM_PWM_INA</text>
<text x="148.8" y="114.6">LSBM_PWM_INB</text>
<text x="46" y="121.6">+3V3</text>
<text x="108.8" y="120.7">MCU_TX</text>
<text x="108.8" y="124.2">MCU_RX</text>
<text x="131.3" y="122.5">RSBM_PWM_INB</text>
<text x="133.8" y="125.9">SBM_NSLEEP</text>
<text x="148.7" y="121.6">RSBM_PWM_INB</text>
<text x="151.2" y="125.1">SBM_NSLEEP</text>
<text x="136.5" y="131.2">VM_PWM</text>
<text x="154" y="130.3">VM_PWM</text>
<text x="136.9" y="136.4">ICM_NCS</text>
<text x="154.3" y="135.6">ICM_NCS</text>
<text x="68.7" y="140.8">SW_MAIN</text>
<text x="108.8" y="141.6">SW_MAIN</text>
<text x="135.8" y="139.9">ICM_SCLK</text>
<text x="135.9" y="143.4">ICM_MOSI</text>
<text x="153.2" y="139">ICM_SCLK</text>
<text x="153.4" y="142.5">ICM_MOSI</text>
<text x="108.8" y="148.6">SIR_FILT_OUT1</text>
<text x="136" y="146.9">ICM_MISO</text>
<text x="153.4" y="146">ICM_MISO</text>
<text x="154" y="149.5">MAG_INT</text>
<text x="171.4" y="149.5">ICM_SPI[1...4]</text>
<text x="108.8" y="152.1">SIR_FILT_OUT2</text>
<text x="108.8" y="155.6">SIR_FILT_OUT3</text>
<text x="136.3" y="155.6">MAG_SCL</text>
<text x="136.6" y="150.4">MAG_INT</text>
<text x="153.7" y="154.7">MAG_SCL</text>
<text x="192.4" y="153">ICM_NCS</text>
<text x="208.1" y="153.8">ICM_NCS</text>
<text x="75.6" y="161.7">SIR_OUT[1...4]</text>
<text x="108.8" y="159">SIR_FILT_OUT4</text>
<text x="136" y="159">MAG_SDA</text>
<text x="153.4" y="158.2">MAG_SDA</text>
<text x="154.7" y="161.7">ICM_INT</text>
<text x="192.4" y="156.5">ICM_SCLK</text>
<text x="192.4" y="159.9">ICM_MOSI</text>
<text x="208.1" y="157.3">ICM_SCLK</text>
<text x="208.1" y="160.8">ICM_MOSI</text>
<text x="41.8" y="166">SIR_FILT_OUT1</text>
<text x="137.2" y="162.6">ICM_INT</text>
<text x="192.4" y="163.4">ICM_MISO</text>
<text x="192.4" y="166.9">MAG_INT</text>
<text x="208.1" y="164.3">ICM_MISO</text>
<text x="208.1" y="167.8">MAG_INT</text>
<text x="41.7" y="169.5">SIR_FILT_OUT2</text>
<text x="41.7" y="173">SIR_FILT_OUT3</text>
<text x="175" y="168.7">MAG_I2C[1...2]</text>
<text x="192.4" y="172.1">MAG_SCL</text>
<text x="208.1" y="173">MAG_SCL</text>
<text x="41.7" y="176.5">SIR_FILT_OUT4</text>
<text x="192.4" y="175.6">MAG_SDA</text>
<text x="192.4" y="179.1">ICM_INT</text>
<text x="208.1" y="180">ICM_INT</text>
<text x="208.1" y="176.5">MAG_SDA</text>
</g>
<g font-size="1.4" fill="#800000">
<text x="94.8" y="147.8">SIR_FILT_OUT1</text>
<text x="94.8" y="151.3">SIR_FILT_OUT2</text>
<text x="94.8" y="154.7">SIR_FILT_OUT3</text>
<text x="94.8" y="158.2">SIR_FILT_OUT4</text>
<text x="58.2" y="165.2">SIR_FILT_OUT1</text>
<text x="58.2" y="168.7">SIR_FILT_OUT2</text>
<text x="58.2" y="172.2">SIR_FILT_OUT3</text>
<text x="58.2" y="175.6">SIR_FILT_OUT4</text>
</g>
</svg>
